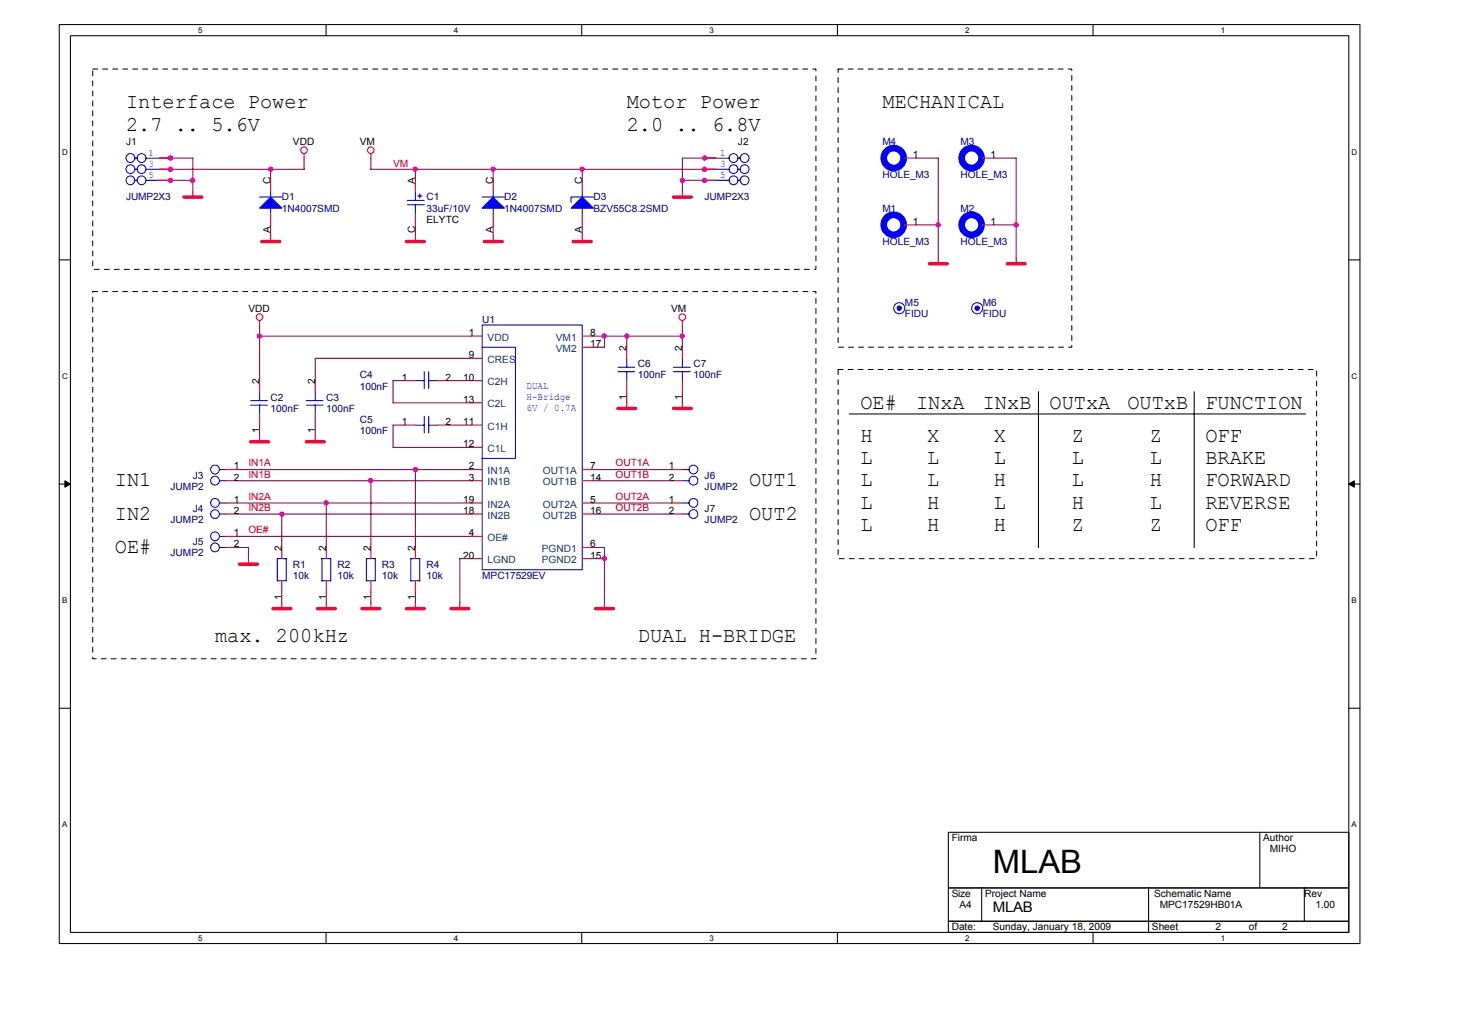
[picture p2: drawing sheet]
<svg xmlns="http://www.w3.org/2000/svg" width="297mm" height="210mm" viewBox="0 0 297 210" stroke-linecap="round" stroke-linejoin="round" font-family="sans-serif">
<path d="M12 5h264.3v186.7h-264.3zM14.3 7.3h259.7v182.2h-259.7z" fill="none" stroke="#000" stroke-width=".21"/>
<g fill="#fff">
<path d="M40.3 5.2h.9v1.8h-.9z"/>
<path d="M40.3 189.7h.9v1.8h-.9z"/>
</g>
<path d="M66.2 5v2.3M66.2 189.5v2.2" fill="none" stroke="#000" stroke-width=".21"/>
<g fill="#fff">
<path d="M92.2 5.2h.9v1.8h-.9z"/>
<path d="M92.2 189.7h.9v1.8h-.9z"/>
</g>
<path d="M118.2 5v2.3M118.2 189.5v2.2" fill="none" stroke="#000" stroke-width=".21"/>
<g fill="#fff">
<path d="M144.2 5.2h.9v1.8h-.9z"/>
<path d="M144.2 189.7h.9v1.8h-.9z"/>
</g>
<path d="M170.1 5v2.3M170.1 189.5v2.2" fill="none" stroke="#000" stroke-width=".21"/>
<g fill="#fff">
<path d="M196.1 5.2h.9v1.8h-.9z"/>
<path d="M196.1 189.7h.9v1.8h-.9z"/>
</g>
<path d="M222.1 5v2.3M222.1 189.5v2.2" fill="none" stroke="#000" stroke-width=".21"/>
<g fill="#fff">
<path d="M248 5.2h.9v1.8h-.9z"/>
<path d="M248 189.7h.9v1.8h-.9z"/>
<path d="M12.6 30h1.2v1.8h-1.2z"/>
<path d="M274.6 30h1.2v1.8h-1.2z"/>
<path d="M12.6 75.6h1.2v1.8h-1.2z"/>
<path d="M274.6 75.6h1.2v1.8h-1.2z"/>
</g>
<path d="M12 52.8h2.3M274 52.8h2.3" fill="none" stroke="#000" stroke-width=".21"/>
<g fill="#fff">
<path d="M12.6 121.1h1.1v1.8h-1.1z"/>
<path d="M274.6 121.1h1.1v1.8h-1.1z"/>
</g>
<path d="M12 98.4h2.3M274 98.4h2.3" fill="none" stroke="#000" stroke-width=".21"/>
<path d="M13.2 97.7l1.1 .7-1.1 .6zM274 98.4l1.2-.7v1.3z" fill="#000" stroke="#000" stroke-width=".2"/>
<g fill="#fff">
<path d="M12.6 166.7h1.1v1.8h-1.1z"/>
<path d="M274.6 166.7h1.1v1.8h-1.1z"/>
</g>
<path d="M211 79.6v31.7M242.6 79.6v31.7M172.5 84.1h92.8M12 143.9h2.3M274 143.9h2.3M192.7 169.1h81.3v11.3h-81.3zM256 169.1v11.3M192.7 180.4h81.3v6.8h-81.3zM192.7 187.2h81.3v2.3h-81.3zM199.4 180.4v6.8M233.4 180.4v9.1M265 180.4v6.8" fill="none" stroke="#000" stroke-width=".21"/>
<path d="M18.8 14h147v40.7h-147v-40.7M170.3 14h47.5v56.5h-47.5v-56.5M18.8 59.2h147v74.7h-147v-74.7M170.3 75.1h97.2v38.4h-97.2v-38.4" fill="none" stroke="#000" stroke-width=".2" stroke-dasharray="1 1 1 1 1 1 1 1"/>
<g fill="none" stroke="#f00" stroke-width=".21">
<path d="M32.4 32.1h2.2M32.4 34.4h2.2M32.4 36.6h2.2M39.2 38.9v1.2M55 36.6v2.3M61.8 31.2v1M75.4 31.2v1M84.4 36.6v2.3M100.2 36.6v2.3M118.3 36.6v2.3M138.6 38.9v1.2M143.2 32.1h2.2"/>
<path d="M143.2 34.4h2.2M143.2 36.6h2.2M183.9 32.1h2.2M199.7 32.1h2.2M55 43.4v2.3M55 47.9v1.2M84.4 43.4v2.3M84.4 47.9v1.2M100.2 43.4v2.3M100.2 47.9v1.2M118.3 43.4v2.3M118.3 47.9v1.2"/>
<path d="M183.9 45.7h2.2M190.6 52.5v1.1M199.7 45.7h2.2M206.5 52.5v1.1M52.7 65.1v1M52.7 77.3v2.3M64 77.3v2.3M82.1 77.3h2.3M88.9 77.3h2.3M95.7 77.3h2.3M95.7 68.3h2.3M95.7 72.8h2.3"/>
<path d="M118.3 68.3h2.3M118.3 70.5h2.3M127.3 70.5v2.3M127.3 77.3v2.3M138.6 65.1v1M138.6 70.5v2.3M138.6 77.3v2.3M45.9 95.4h2.3M45.9 97.7h2.3M52.7 84.1v2.3M52.7 88.6v1.2M64 84.1v2.3"/>
<path d="M64 88.6v1.2M82.1 86.4h2.3M88.9 86.4h2.3M95.7 95.4h2.3M95.7 97.7h2.3M95.7 86.4h2.3M95.7 81.9h2.3M95.7 90.9h2.3M118.3 95.4h2.3M118.3 97.7h2.3M127.3 81.9v1.1M136.4 95.4h2.2"/>
<path d="M136.4 97.7h2.2M138.6 81.9v1.1M45.9 102.2h2.3M45.9 104.5h2.3M45.9 109h2.3M45.9 111.3h2.3M50.5 113.5v1.2M57.3 111.3v2.2M57.3 118v2.3M66.3 111.3v2.2M66.3 118v2.3M75.4 111.3v2.2"/>
<path d="M75.4 118v2.3M84.4 111.3v2.2M84.4 118v2.3M95.7 102.2h2.3M95.7 104.5h2.3M95.7 109h2.3M95.7 113.5h2.3M118.3 102.2h2.3M118.3 104.5h2.3M118.3 111.3h2.3M118.3 113.5h2.3M136.4 102.2h2.2"/>
<path d="M136.4 104.5h2.2M57.3 122.6v1.1M66.3 122.6v1.1M75.4 122.6v1.1M84.4 122.6v1.1M93.4 122.6v1.1M122.8 122.6v1.1"/>
<circle cx="61.8" cy="30.5" r=".67"/>
<circle cx="75.3" cy="30.5" r=".67"/>
<circle cx="52.7" cy="64.4" r=".67"/>
<circle cx="138.6" cy="64.4" r=".67"/>
</g>
<g fill="none" stroke="#f00" stroke-width=".68">
<path d="M37.4 40h3.6M53.2 49.1h3.6M82.6 49.1h3.6M98.4 49.1h3.6M116.5 49.1h3.6M136.8 40h3.7M188.8 53.6h3.7M204.7 53.6h3.6M50.9 89.8h3.7M62.2 89.8h3.7M125.5 83h3.7M136.8 83h3.7"/>
<path d="M48.7 114.6h3.6M55.5 123.7h3.6M64.5 123.7h3.6M73.5 123.7h3.7M82.6 123.7h3.6M91.6 123.7h3.6M121 123.7h3.6"/>
</g>
<g fill="none" stroke="#00f" stroke-width=".21">
<path d="M27.4 32.1h.5M27.4 34.4h.5M27.4 36.6h.5M29.7 32.1h2.7M29.7 34.4h2.7M29.7 36.6h2.7M55 38.9v1.1M84.4 38.9v1.8M84.8 39.8h.9M85.3 39.4v.9M100.2 38.9v1.1M118.3 38.9v1.1"/>
<path d="M145.4 32.1h2.8M145.4 34.4h2.8M145.4 36.6h2.8M149.9 32.1h.5M149.9 34.4h.5M149.9 36.6h.5M183.6 32.1h.3M199.4 32.1h.3M52.7 40h4.6M55 42.3v1.1M82.8 40.7h3.4M82.8 41.6h3.4"/>
<path d="M84.4 41.6v1.9M98 40h4.5M100.2 42.3v1.1M118.3 42.3v1.1M120.6 40h-4.6v1.2M183.6 45.7h.3M199.4 45.7h.3M52.7 79.6v1.8M64 79.6v1.8M84.4 77.3h1.8M86.2 75.5v3.5M87.1 77.3h1.8"/>
<path d="M87.1 75.5v3.5M98 66h20.3v49.8h-20.3zM98 70.5h6.7v22.7h-6.7M125.5 75.5h3.4M125.5 74.6h3.4M127.3 72.8v1.8M127.3 75.5v1.8M136.8 75.5h3.4M136.8 74.6h3.4M138.6 72.8v1.8M138.6 75.5v1.8M44.6 95.4h1.4"/>
<path d="M44.6 97.7h1.4M50.9 82.3h3.4M50.9 81.4h3.4M52.7 82.3v1.8M62.2 82.3h3.4M62.2 81.4h3.4M64 82.3v1.8M84.4 86.4h1.8M86.2 84.6v3.4M87.1 84.6v3.4M87.1 86.4h1.8M138.6 95.4h1.4"/>
<path d="M138.6 97.7h1.4M44.6 102.2h1.4M44.6 104.5h1.4M44.6 109h1.4M44.6 111.3h1.4M58.2 113.5v4.5h-1.9v-4.5h1.9M65.4 113.5h1.8M65.4 113.5v4.5M67.2 113.5v4.5h-1.8M74.4 113.5h1.8M74.4 113.5v4.5M76.2 113.5v4.5h-1.8"/>
<path d="M85.3 113.5v4.5h-1.8v-4.5h1.8M138.6 102.2h1.4M138.6 104.5h1.4"/>
<circle cx="26.5" cy="32.1" r=".89"/>
<circle cx="26.5" cy="34.4" r=".89"/>
<circle cx="26.5" cy="36.6" r=".89"/>
<circle cx="28.8" cy="32.1" r=".89"/>
<circle cx="28.8" cy="36.6" r=".89"/>
<circle cx="28.8" cy="34.4" r=".89"/>
<circle cx="149" cy="32.1" r=".89"/>
<circle cx="149" cy="36.6" r=".89"/>
<circle cx="149" cy="34.4" r=".89"/>
<circle cx="151.3" cy="32.1" r=".9"/>
<circle cx="151.3" cy="36.6" r=".9"/>
<circle cx="151.3" cy="34.4" r=".9"/>
<circle cx="182.7" cy="62.6" r="1.12"/>
<circle cx="198.5" cy="62.6" r="1.12"/>
<circle cx="43.7" cy="97.7" r=".89"/>
<circle cx="43.7" cy="95.4" r=".89"/>
<circle cx="140.9" cy="97.7" r=".9"/>
<circle cx="140.9" cy="95.4" r=".9"/>
<circle cx="43.7" cy="109" r=".89"/>
<circle cx="43.7" cy="111.2" r=".89"/>
<circle cx="43.7" cy="104.5" r=".89"/>
<circle cx="43.7" cy="102.2" r=".89"/>
<circle cx="140.9" cy="104.5" r=".9"/>
<circle cx="140.9" cy="102.2" r=".9"/>
</g>
<g fill="none" stroke="#00f" stroke-width="1.4">
<circle cx="181.6" cy="32.1" r="2.03"/>
<circle cx="197.4" cy="32.1" r="2.03"/>
<circle cx="181.6" cy="45.7" r="2.03"/>
<circle cx="197.4" cy="45.7" r="2.03"/>
</g>
<g fill="#00f" stroke="#00f" stroke-width=".21">
<path d="M52.7 42.3l2.3-2.3 2.3 2.3z" fill-rule="evenodd"/>
<path d="M98 42.3l2.2-2.3 2.3 2.3z" fill-rule="evenodd"/>
<path d="M116 42.3l2.3-2.3 2.3 2.3z" fill-rule="evenodd"/>
<circle cx="182.7" cy="62.6" r=".45"/>
<circle cx="198.5" cy="62.6" r=".45"/>
</g>
<g fill="none" stroke="#800040" stroke-width=".21">
<path d="M34.6 32.1h4.6M34.6 36.6h4.6M34.6 34.4h27.2M39.2 32.1v6.8M55 34.4v2.3M61.8 32.1v2.3M75.4 34.4h67.8M75.4 32.1v2.3M84.4 34.4v2.3M100.2 34.4v2.3M118.3 34.4v2.3M138.6 36.6h4.6"/>
<path d="M143.2 32.1h-4.6v6.8M186.1 32.1h4.5v20.4M201.9 32.1h4.6v20.4M55 45.7v2.3M84.4 45.7v2.3M100.2 45.7v2.3M118.3 45.7v2.3M186.1 45.7h4.5M201.9 45.7h4.6M52.7 68.3h43M52.7 66v11.4M82.1 77.3h-2.2v4.6"/>
<path d="M91.2 77.3h4.5M95.7 72.8h-31.7v4.6M120.6 68.3h18.1M122.8 68.3v2.3l-2.2-.1M127.3 68.3v2.3M127.3 79.6v2.3M138.6 66v4.6M138.6 79.6v2.3M48.2 95.4h47.5M48.2 97.7h47.5M52.7 86.4v2.3M64 86.4v2.3"/>
<path d="M75.4 97.7v13.6M79.9 81.9h15.8M82.1 86.4h-2.2v4.5h15.8M84.4 95.4v15.9M91.2 86.4h4.5M120.6 95.4h15.8M120.6 97.7h15.8M48.2 111.3h2.3v2.2M48.2 102.2h47.5M48.2 104.5h47.5M48.2 109h47.5M57.3 104.5v6.8"/>
<path d="M66.3 102.2v9.1M95.7 113.5h-2.3v9.1M120.6 113.5h2.2M120.6 111.3h2.2v11.3M120.6 102.2h15.8M120.6 104.5h15.8M57.3 120.3v2.3M66.3 120.3v2.3M75.4 120.3v2.3M84.4 120.3v2.3"/>
</g>
<g fill="#f0f" stroke="#f0f" stroke-width=".21">
<circle cx="34.6" cy="32.1" r=".45"/>
<circle cx="34.6" cy="36.6" r=".45"/>
<circle cx="39.2" cy="36.6" r=".45"/>
<circle cx="34.6" cy="34.4" r=".45"/>
<circle cx="55" cy="34.4" r=".45"/>
<circle cx="143.1" cy="32.1" r=".45"/>
<circle cx="138.6" cy="36.6" r=".44"/>
<circle cx="143.1" cy="36.6" r=".45"/>
<circle cx="84.4" cy="34.4" r=".45"/>
<circle cx="118.3" cy="34.4" r=".45"/>
<circle cx="143.1" cy="34.4" r=".45"/>
<circle cx="206.4" cy="45.7" r=".44"/>
<circle cx="190.6" cy="45.7" r=".45"/>
<circle cx="100.2" cy="34.4" r=".45"/>
<circle cx="122.8" cy="113.5" r=".45"/>
<circle cx="122.8" cy="68.3" r=".45"/>
<circle cx="52.7" cy="68.3" r=".45"/>
<circle cx="127.3" cy="68.3" r=".44"/>
<circle cx="138.6" cy="68.3" r=".44"/>
<circle cx="84.4" cy="95.4" r=".45"/>
<circle cx="75.3" cy="97.7" r=".44"/>
<circle cx="66.3" cy="102.2" r=".45"/>
<circle cx="57.3" cy="104.5" r=".45"/>
</g>
<text font-size="6.6" x="201.7" y="177.3">MLAB</text>
<g font-size="4.3">
<text x="25.6" y="22">Interface Power</text>
<text x="127.3" y="22">Motor Power</text>
<text x="179.3" y="22">MECHANICAL</text>
<text x="25.6" y="26.5">2.7 .. 5.6V</text>
<text x="127.3" y="26.5">2.0 .. 6.8V</text>
<text x="174.8" y="83">OE#</text>
<text x="186.1" y="83">INxA</text>
<text x="199.7" y="83">INxB</text>
<text x="213.2" y="83">OUTxA</text>
<text x="229.1" y="83">OUTxB</text>
<text x="244.9" y="83">FUNCTION</text>
<text x="174.8" y="89.8">H</text>
<text x="188.4" y="89.8">X</text>
<text x="201.9" y="89.8">X</text>
<text x="217.8" y="89.8">Z</text>
<text x="233.6" y="89.8">Z</text>
<text x="244.9" y="89.8">OFF</text>
<text x="174.8" y="94.3">L</text>
<text x="188.4" y="94.3">L</text>
<text x="201.9" y="94.3">L</text>
<text x="217.8" y="94.3">L</text>
<text x="233.6" y="94.3">L</text>
<text x="244.9" y="94.3">BRAKE</text>
<text x="23.3" y="98.8">IN1</text>
<text x="152.2" y="98.8">OUT1</text>
<text x="174.8" y="98.8">L</text>
<text x="188.4" y="98.8">L</text>
<text x="201.9" y="98.8">H</text>
<text x="217.8" y="98.8">L</text>
<text x="233.6" y="98.8">H</text>
<text x="244.9" y="98.8">FORWARD</text>
<text x="23.3" y="105.6">IN2</text>
<text x="152.2" y="105.6">OUT2</text>
<text x="174.8" y="103.4">L</text>
<text x="174.8" y="107.9">L</text>
<text x="188.4" y="107.9">H</text>
<text x="188.4" y="103.4">H</text>
<text x="201.9" y="103.4">L</text>
<text x="201.9" y="107.9">H</text>
<text x="217.8" y="103.4">H</text>
<text x="217.8" y="107.9">Z</text>
<text x="233.6" y="103.4">L</text>
<text x="233.6" y="107.9">Z</text>
<text x="244.9" y="103.4">REVERSE</text>
<text x="244.9" y="107.9">OFF</text>
<text x="23.3" y="112.4">OE#</text>
<text x="43.7" y="130.5">max. 200kHz</text>
<text x="129.6" y="130.5">DUAL H-BRIDGE</text>
</g>
<text font-size="2.9" x="201.7" y="185.3">MLAB</text>
<g font-size="2" fill="#000080">
<text x="25.6" y="29.4">J1</text>
<text x="149.9" y="29.4">J2</text>
<text x="179.3" y="29.4">M4</text>
<text x="195.2" y="29.4">M3</text>
<text x="25.6" y="40.7">JUMP2X3</text>
<text x="57.3" y="40.7">D1</text>
<text x="86.7" y="40.7">C1</text>
<text x="102.5" y="40.7">D2</text>
<text x="120.6" y="40.7">D3</text>
<text x="143.2" y="40.7">JUMP2X3</text>
<text x="179.3" y="36.2">HOLE_M3</text>
<text x="195.2" y="36.2">HOLE_M3</text>
<text x="57.3" y="43">1N4007SMD</text>
<text x="86.7" y="43">33uF/10V</text>
<text x="102.5" y="43">1N4007SMD</text>
<text x="120.6" y="43">BZV55C8.2SMD</text>
<text x="179.3" y="43">M1</text>
<text x="195.2" y="43">M2</text>
<text x="179.3" y="49.8">HOLE_M3</text>
<text x="195.2" y="49.8">HOLE_M3</text>
<text x="98" y="65.6">U1</text>
<text x="183.9" y="62.2">M5</text>
<text x="183.9" y="64.5">FIDU</text>
<text x="199.7" y="62.2">M6</text>
<text x="199.7" y="64.5">FIDU</text>
<text x="73.1" y="76.9">C4</text>
<text x="129.6" y="74.6">C6</text>
<text x="129.6" y="76.9">100nF</text>
<text x="140.9" y="74.6">C7</text>
<text x="140.9" y="76.9">100nF</text>
<text x="55" y="81.4">C2</text>
<text x="55" y="83.7">100nF</text>
<text x="66.3" y="81.4">C3</text>
<text x="66.3" y="83.7">100nF</text>
<text x="73.1" y="79.2">100nF</text>
<text x="73.1" y="85.9">C5</text>
<text x="73.1" y="88.2">100nF</text>
<text x="34.6" y="99.5">JUMP2</text>
<text x="39.2" y="97.2">J3</text>
<text x="143.2" y="97.2">J6</text>
<text x="143.2" y="99.5">JUMP2</text>
<text x="34.6" y="106.3">JUMP2</text>
<text x="39.2" y="104">J4</text>
<text x="143.2" y="104">J7</text>
<text x="143.2" y="106.3">JUMP2</text>
<text x="34.6" y="113.1">JUMP2</text>
<text x="39.2" y="110.8">J5</text>
<text x="59.5" y="115.3">R1</text>
<text x="59.5" y="117.6">10k</text>
<text x="68.6" y="115.3">R2</text>
<text x="68.6" y="117.6">10k</text>
<text x="77.6" y="115.3">R3</text>
<text x="77.6" y="117.6">10k</text>
<text x="86.7" y="115.3">R4</text>
<text x="86.7" y="117.6">10k</text>
<text x="98" y="117.6">MPC17529EV</text>
</g>
<g font-size="2">
<text x="59.5" y="29.4">VDD</text>
<text x="73.1" y="29.4">VM</text>
<text x="185.4" y="32.1">1</text>
<text x="201.3" y="32.1">1</text>
<text x="55" y="37.3" transform="rotate(-90 55 37.3)">C</text>
<text x="84.4" y="37.3" transform="rotate(-90 84.4 37.3)">A</text>
<text x="100.2" y="37.3" transform="rotate(-90 100.2 37.3)">C</text>
<text x="118.3" y="37.3" transform="rotate(-90 118.3 37.3)">C</text>
<text x="55" y="47.4" transform="rotate(-90 55 47.4)">A</text>
<text x="84.4" y="47.4" transform="rotate(-90 84.4 47.4)">C</text>
<text x="86.7" y="45.3">ELYTC</text>
<text x="100.2" y="47.4" transform="rotate(-90 100.2 47.4)">A</text>
<text x="118.3" y="47.4" transform="rotate(-90 118.3 47.4)">A</text>
<text x="185.4" y="45.7">1</text>
<text x="201.3" y="45.7">1</text>
<text x="50.5" y="63.3">VDD</text>
<text x="136.4" y="63.3">VM</text>
<text x="95.2" y="68.3">1</text>
<text x="119.9" y="68.3">8</text>
<text x="119.9" y="70.5">17</text>
<text x="127.3" y="71.2" transform="rotate(-90 127.3 71.2)">2</text>
<text x="138.6" y="71.2" transform="rotate(-90 138.6 71.2)">2</text>
<text x="81.7" y="77.3">1</text>
<text x="90.5" y="77.3">2</text>
<text x="94.1" y="77.3">10</text>
<text x="95.2" y="72.8">9</text>
<text x="52.7" y="78" transform="rotate(-90 52.7 78)">2</text>
<text x="64" y="78" transform="rotate(-90 64 78)">2</text>
<text x="94.1" y="81.8">13</text>
<text x="127.3" y="81.3" transform="rotate(-90 127.3 81.3)">1</text>
<text x="138.6" y="81.3" transform="rotate(-90 138.6 81.3)">1</text>
<text x="52.7" y="88.1" transform="rotate(-90 52.7 88.1)">1</text>
<text x="64" y="88.1" transform="rotate(-90 64 88.1)">1</text>
<text x="81.7" y="86.4">1</text>
<text x="90.5" y="86.4">2</text>
<text x="94.1" y="86.4">11</text>
<text x="47.5" y="95.4">1</text>
<text x="94.1" y="90.9">12</text>
<text x="95.2" y="95.4">2</text>
<text x="119.9" y="95.4">7</text>
<text x="135.9" y="95.4">1</text>
<text x="47.5" y="97.7">2</text>
<text x="95.2" y="97.7">3</text>
<text x="119.9" y="97.7">14</text>
<text x="135.9" y="97.7">2</text>
<text x="47.5" y="102.2">1</text>
<text x="47.5" y="104.4">2</text>
<text x="94.1" y="102.2">19</text>
<text x="94.1" y="104.4">18</text>
<text x="119.9" y="102.2">5</text>
<text x="119.9" y="104.4">16</text>
<text x="135.9" y="102.2">1</text>
<text x="135.9" y="104.4">2</text>
<text x="47.5" y="109">1</text>
<text x="47.5" y="111.2">2</text>
<text x="57.2" y="111.9" transform="rotate(-90 57.2 111.9)">2</text>
<text x="66.3" y="111.9" transform="rotate(-90 66.3 111.9)">2</text>
<text x="75.3" y="111.9" transform="rotate(-90 75.3 111.9)">2</text>
<text x="84.4" y="111.9" transform="rotate(-90 84.4 111.9)">2</text>
<text x="94.1" y="113.5">20</text>
<text x="95.2" y="109">4</text>
<text x="119.9" y="113.5">15</text>
<text x="119.9" y="111.2">6</text>
<text x="57.2" y="122" transform="rotate(-90 57.2 122)">1</text>
<text x="66.3" y="122" transform="rotate(-90 66.3 122)">1</text>
<text x="75.3" y="122" transform="rotate(-90 75.3 122)">1</text>
<text x="84.4" y="122" transform="rotate(-90 84.4 122)">1</text>
<text x="193.4" y="170.9">Firma</text>
<text x="256.6" y="170.9">Author</text>
<text x="258" y="173.2">MIHO</text>
<text x="193.4" y="182.2">Size</text>
<text x="194.9" y="184.5">A4</text>
<text x="200.1" y="182.2">Project Name</text>
<text x="234.5" y="182.2">Schematic Name</text>
<text x="235.6" y="184.5">MPC17529HB01A</text>
<text x="265" y="182.2">Rev</text>
<text x="267.3" y="184.5">1.00</text>
<text x="193.4" y="189">Date:</text>
<text x="201.7" y="189">Sunday, January 18, 2009</text>
<text x="234" y="189">Sheet</text>
<text x="246.9" y="189">2</text>
<text x="253.7" y="189">of</text>
<text x="260.5" y="189">2</text>
</g>
<g font-size="2" fill="#00f">
<text x="30.1" y="31.7">1</text>
<text x="30.1" y="34">3</text>
<text x="146.3" y="31.7">1</text>
<text x="146.3" y="34">3</text>
<text x="30.1" y="36.2">5</text>
<text x="146.3" y="36.2">5</text>
<text x="107" y="81.2">H-Bridge</text>
<text x="107" y="83.5">6V / 0.7A</text>
<text x="107" y="79">DUAL</text>
</g>
<g font-size="2" fill="#f00">
<text x="79.9" y="34">VM</text>
<text x="50.5" y="94.8">IN1A</text>
<text x="125.1" y="94.8">OUT1A</text>
<text x="50.5" y="97">IN1B</text>
<text x="50.5" y="101.5">IN2A</text>
<text x="125.1" y="97">OUT1B</text>
<text x="125.1" y="101.5">OUT2A</text>
<text x="50.5" y="103.8">IN2B</text>
<text x="125.1" y="103.8">OUT2B</text>
<text x="50.5" y="108.3">OE#</text>
</g>
<g font-size="2" fill="#004080">
<text x="99.1" y="69.2">VDD</text>
<text x="112.9" y="69.2">VM1</text>
<text x="112.9" y="71.5">VM2</text>
<text x="99.1" y="73.7">CRES</text>
<text x="99.1" y="82.8">C2L</text>
<text x="99.1" y="78.3">C2H</text>
<text x="99.1" y="87.3">C1H</text>
<text x="99.1" y="91.8">C1L</text>
<text x="99.1" y="98.6">IN1B</text>
<text x="99.1" y="96.3">IN1A</text>
<text x="110.3" y="96.3">OUT1A</text>
<text x="110.3" y="98.6">OUT1B</text>
<text x="99.1" y="103.1">IN2A</text>
<text x="99.1" y="105.4">IN2B</text>
<text x="110.3" y="103.1">OUT2A</text>
<text x="110.3" y="105.4">OUT2B</text>
<text x="99.1" y="109.9">OE#</text>
<text x="110.1" y="112.2">PGND1</text>
<text x="99.1" y="114.4">LGND</text>
<text x="110.1" y="114.4">PGND2</text>
</g>
<g font-size="1.6">
<text x="40.3" y="6.7">5</text>
<text x="92.2" y="6.7">4</text>
<text x="144.2" y="6.7">3</text>
<text x="196.1" y="6.7">2</text>
<text x="248" y="6.7">1</text>
<text x="12.6" y="31.5">D</text>
<text x="274.6" y="31.5">D</text>
<text x="12.6" y="77">C</text>
<text x="274.6" y="77">C</text>
<text x="12.6" y="122.6">B</text>
<text x="274.6" y="122.6">B</text>
<text x="12.6" y="168.1">A</text>
<text x="274.6" y="168.1">A</text>
<text x="40.3" y="191.2">5</text>
<text x="92.2" y="191.2">4</text>
<text x="144.2" y="191.2">3</text>
<text x="196.1" y="191.2">2</text>
<text x="248" y="191.2">1</text>
</g>
</svg>
